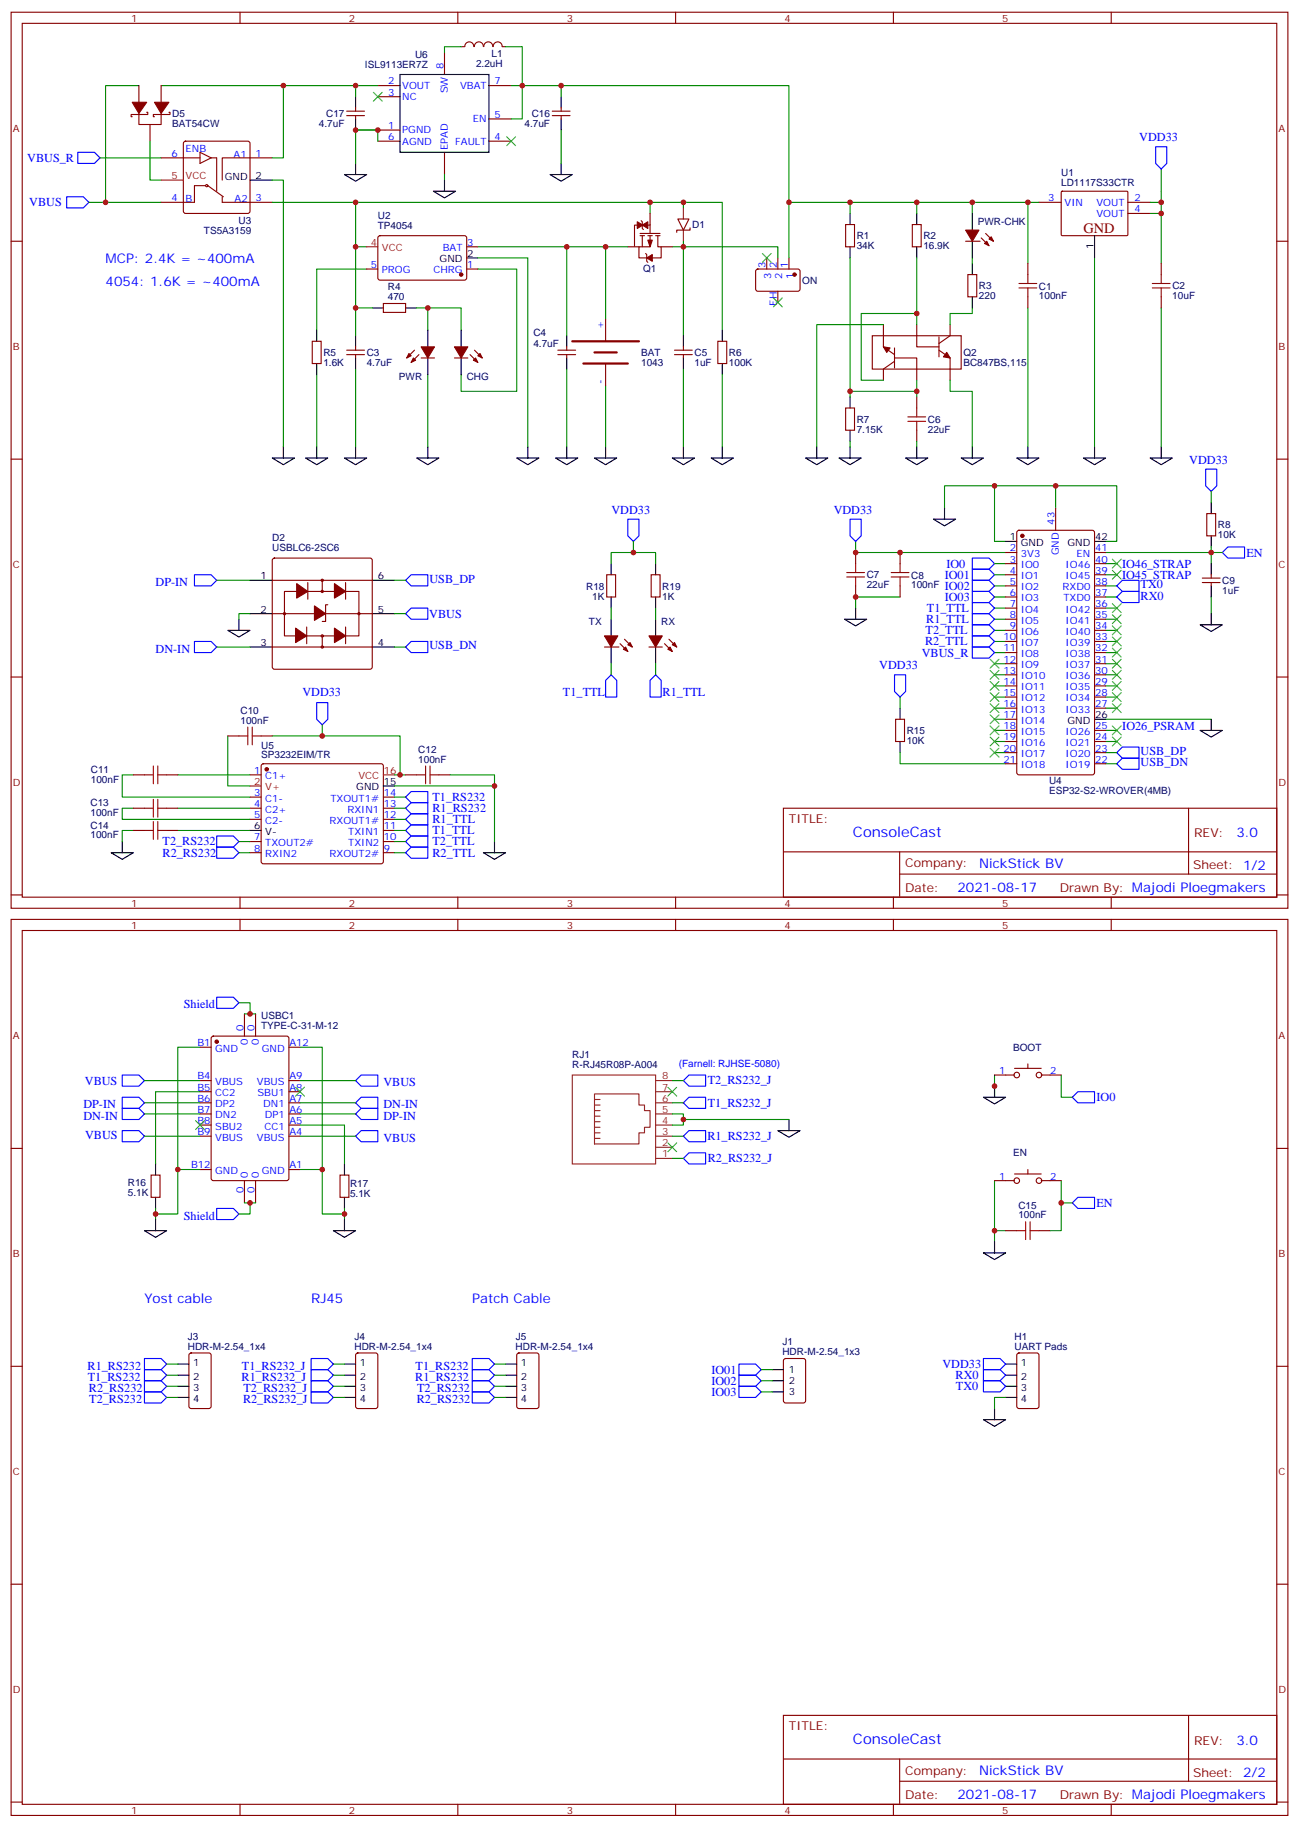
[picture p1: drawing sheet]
<svg xmlns="http://www.w3.org/2000/svg" width="412mm" height="580mm" viewBox="0 0 412 580" stroke-linecap="round" stroke-linejoin="round" font-family="sans-serif">
<g fill="none" stroke="#870000" stroke-width=".35">
<path d="M3.5 3.9h405.4v284.3h-405.4zM7.1 7.4h398.2v277.3h-398.2zM76.2 3.9v3.5M145.3 3.9v3.5M214.5 3.9v3.5M283.6 3.9v3.5M352.8 3.9v3.5M3.5 76.6h3.6M120.2 75l.4-.2h27.1l.5 .7-.1 13-.6 .4-27.1-.1-.5-.6v-12.7zM148.2 78.3h3.5M329.8 64.2h7.1M337 60.9l.3-.2h20.6l.2 .3-.1 13.6-.3 .2-20.6-.1-.2-.3z"/>
<path d="M358.1 64.2h7M358.1 67.7h7M405.3 76.6h3.6M116.4 85.4h3.5M121.7 96.3h7.1v2.8h-7.1zM148.2 85.4h3.5M368.7 83.6v3.5M368.7 94.2v3.5M99.1 108.3h2.9v7.1h-2.9zM110.1 112.5h5.6M110.1 111.1h5.6M112.9 110.1v1"/>
<path d="M112.9 112.5v1.1M177.1 112.5h5.6M177.1 111.1h5.6M179.9 110.1v1M179.9 112.5v1.1M214.1 112.5h5.7M214.1 111.1h5.7M217 110.1v1M217 112.5v1.1M227.9 108.3h2.8v7.1h-2.8zM3.5 145.7h3.6M405.3 145.7h3.6"/>
<path d="M271.6 175.3v3.6M383.1 163h2.8v7h-2.8zM271.6 185.9v3.5M3.5 214.8h3.6M405.3 214.8h3.6M248.7 256.5h156.6v28.2h-156.6zM377.3 256.5v20.9M248.7 270.3h156.5M285.6 277.4h119.6M285.6 270.3v14.1M3.5 284h3.6M76.2 284.7v3.5"/>
<path d="M145.3 284.7v3.5M214.5 284.7v3.5M283.6 284.7v3.5M352.8 284.7v3.5M405.3 284h3.6M63.5 332.3h3.5M67.3 329l.4-.2h23.3l.7 .4v44.7l-.4 .7h-23.6l-.6-.4-.1-44.7zM77.6 321.7v7.1M81.1 321.7v7.1M91.7 332.3h3.5M63.5 342.9h3.5M63.5 346.4h3.5"/>
<path d="M63.5 350h3.5M63.5 353.5h3.5M63.5 357h3.5M91.7 342.9h3.5M91.7 346.4h3.5M91.7 350h3.5M91.7 353.5h3.5M91.7 357h3.5M48 372.9h2.8v7h-2.8zM63.5 360.5h3.5M63.5 371.1h3.5M77.6 374.6v7.1"/>
<path d="M81.1 374.6v7.1M91.7 360.5h3.5M91.7 371.1h3.5M107.9 372.9h2.9v7h-2.9z"/>
</g>
<g fill="none" stroke="#00f" stroke-width=".35">
<path d="M366.9 46.6h3.5v5.3l-1.7 1.7-1.8-1.7zM21.2 62.4h5.3l1.7 1.8-1.7 1.8h-5.3zM382.8 148.9h3.5v5.3l-1.8 1.7-1.7-1.7zM269.9 164.7h3.5v5.3l-1.8 1.8-1.7-1.8zM68.8 316.4h5.3l1.7 1.8-1.7 1.8h-5.3zM38.8 348.2h5.3l1.8 1.8-1.8 1.7h-5.3zM38.8 351.7h5.3l1.8 1.8-1.8 1.7h-5.3zM38.8 341.1h5.3l1.8 1.8-1.8 1.8h-5.3zM112.9 350l1.8-1.8h5.2v3.5h-5.2zM114.7 351.7h5.2v3.5h-5.2l-1.8-1.7zM342.2 346.4h5.3v3.6h-5.3l-1.8-1.8zM112.9 360.5l1.8-1.7h5.2v3.5h-5.2z"/>
<path d="M68.8 383.5h5.3l1.7 1.7-1.7 1.8h-5.3zM340.4 381.7l1.8-1.8h5.3v3.6h-5.3z"/>
</g>
<g fill="none" stroke="#000" stroke-width=".35">
<path d="M347.5 74.8v7M118.2 97.7h3.5M128.8 97.7h3.5M148.2 81.8h3.5M100.5 104.8v3.5M100.5 115.4v3.5M112.9 106.5v3.6M112.9 113.6v3.5M179.9 106.5v3.6M179.9 113.6v3.5M217 106.5v3.6M217 113.6v3.5"/>
<path d="M229.3 104.8v3.5M229.3 115.4v3.5M384.5 159.5v3.5M384.5 170v3.6M49.4 369.4v3.5M49.4 379.9v3.6M109.4 369.4v3.5M109.4 379.9v3.6"/>
</g>
<g fill="none" stroke="#008700" stroke-width=".35">
<path d="M368.7 53.6v30M116.4 78.3h-3.5v28.2M151.7 78.3h40.6M179.9 78.3v28.2M199.3 78.3h-7v22.9M206.4 67.7v-3.5h-93.5v14.1M206.4 64.2h22.9v40.6M213.4 78.3h3.6v28.2M365.1 64.2h3.6M365.1 67.7h3.6M112.9 97.7h5.3M116.4 85.4h-15.9v19.4"/>
<path d="M132.3 97.7h14.1v7.1M151.7 85.4h12.3v38.8h-17.6v-5.3M151.7 81.8h15.9v60M326.3 97.7v44.1M347.5 81.8v60M368.7 97.7v44.1M100.5 118.9v22.9M112.9 117.1v24.7M135.8 118.9v22.9M179.9 117.1v24.7M217 117.1v24.7M229.3 118.9v22.9"/>
<path d="M192.3 122.4v19.4M315.7 154.2v17.6h3.6M335.1 154.2v7M384.5 155.9v3.6M271.6 171.8v3.5h47.7M299.9 161.2v-7h54.6v17.6h-3.5M351 175.3h33.5M384.5 173.6v5.3M285.8 189.4h-14.2v3.6M384.5 189.4v5.3M351 228.2h33.5M75.8 318.2h3.6v3.5"/>
<path d="M63.5 332.3h-7.1v38.8M77.6 321.7h3.5M95.2 332.3h7.1v38.8M45.9 342.9h17.6M45.9 350h17.6M45.9 353.5h17.6M63.5 346.4h-14.1v23M95.2 350h17.7M95.2 353.5h17.7M95.2 357h14.2v12.4M315.7 341.1v7.1M336.9 341.1v7.1h3.5"/>
<path d="M63.5 371.1h-7.1v14.1h-7M95.2 371.1h7.1v14.1h7.1M95.2 360.5h17.7M315.7 374.6v19.5M336.9 374.6v7.1h3.5M49.4 383.5v3.5M77.6 381.7h3.5M79.4 381.7v3.5h-3.6M109.4 383.5v3.5M315.7 390.5h3.6M336.9 381.7v8.8h-3.5"/>
</g>
<g fill="#870000" stroke="#870000" stroke-width=".35">
<circle cx="68.8" cy="330.6" r=".53"/>
<circle cx="146.4" cy="87.1" r=".53"/>
</g>
<path d="M116.4 78.3h3.5" fill="none" stroke="#f00" stroke-width=".35"/>
<path d="M365.8 91.4h5.7M365.8 90h5.7M368.7 87.1v2.9M368.7 91.4v2.8M271.6 178.9v2.8M268.8 183.1h5.7M268.8 181.7h5.7M271.6 183.1v2.8" fill="none" stroke="#a10000" stroke-width=".35"/>
<path d="M86.7 177.3l.4-.2h30.4l.5 .2 .2 .5v33.9l-.3 .5-.4 .2h-30.4l-.5-.3-.2-.4v-33.9z" fill="#fff" stroke="#870000" stroke-width=".35"/>
<g fill="none" stroke="#000" stroke-width=".35">
<path d="M112.9 30.7v3.5M112.9 37.7v3.6M127 23.6h28.2v24.7h-28.2zM178.2 30.7v3.5M178.2 37.7v3.6M79.4 57.1h7M109.4 55.4h7l-3.5 2.1zM112.9 51.9v3.5M141.1 57.1v3.6M174.6 55.4h7.1l-3.5 2.1zM178.2 51.9v3.5M137.6 60.7h7l-3.5 2.1z"/>
<path d="M269.9 67.7v3.6M269.9 78.3v3.5M291 67.7v3.6M291 78.3v3.5M308.7 67.7v5.3M308.7 76.6v5.2M308.7 83.6v3.5M308.7 94.2v3.5M135.8 104.8v5.3M135.8 113.6v5.3M146.4 104.8v5.3M146.4 113.6v5.3"/>
<path d="M269.9 125.9v3.6M269.9 136.5v3.6M86.4 145.3h7.1l-3.5 2.2zM90 141.8v3.5M97 145.3h7.1l-3.6 2.2zM100.5 141.8v3.5M109.4 145.3h7l-3.5 2.2zM112.9 141.8v3.5M132.3 145.3h7l-3.5 2.2zM135.8 141.8v3.5M164 145.3h7.1l-3.5 2.2zM167.6 141.8v3.5"/>
<path d="M176.4 145.3h7l-3.5 2.2zM179.9 141.8v3.5M188.7 145.3h7.1l-3.5 2.2zM192.3 141.8v3.5M213.4 145.3h7.1l-3.5 2.2zM217 141.8v3.5M225.8 145.3h7l-3.5 2.2zM229.3 141.8v3.5M255.8 145.3h7l-3.5 2.2zM259.3 141.8v3.5M266.3 145.3h7.1l-3.5 2.2zM269.9 141.8v3.5"/>
<path d="M287.5 145.3h7.1l-3.6 2.2zM291 141.8v3.5M305.2 145.3h7l-3.5 2.2zM308.7 141.8v3.5M322.8 145.3h7l-3.5 2.2zM326.3 141.8v3.5M344 145.3h7l-3.5 2.2zM347.5 141.8v3.5M365.1 145.3h7.1l-3.5 2.2zM368.7 141.8v3.5M194 178.9v3.5M208.1 178.9v3.5"/>
<path d="M296.3 164.7h7.1l-3.5 2.2zM299.9 161.2v3.5M319.3 171.8h3.5M347.5 171.8h3.5M384.5 178.9v3.5M75.8 196.5v3.5M79.4 184.1h7M79.4 194.7h7M118.2 184.1h7M118.2 194.7h7M194 189.4v3.6M194 196.5v5.3"/>
<path d="M208.1 189.4v3.6M208.1 196.5v5.3M268.1 196.5h7.1l-3.6 2.1zM271.6 193v3.5M381 198.3h7.1l-3.6 2.1zM384.5 185.9v3.5M384.5 194.7v3.6M72.3 200h7.1l-3.6 2.1zM79.4 205.3h7M118.2 205.3h7M194 205.3v5.3M208.1 205.3v5.3"/>
<path d="M285.8 224.7v3.5M285.8 235.3v3.5M347.5 228.2h3.5M381 231.8h7.1l-3.6 2.1zM384.5 228.2v3.6M121.7 249.4h3.5M35.3 270.6h7l-3.5 2.1zM38.8 267.1v3.5M79.4 263.5h3.5M153.5 270.6h7l-3.5 2.1zM157 267.1v3.5M246.9 358.8h7.1l-3.5 2.1z"/>
<path d="M250.5 355.2v3.6M312.2 348.2h7.1l-3.6 2.1zM315.7 344.7v3.5M45.9 390.5h7l-3.5 2.1zM49.4 387v3.5M105.8 390.5h7.1l-3.5 2.1zM109.4 387v3.5M312.2 397.6h7.1l-3.6 2.1zM315.7 394.1v3.5M56.4 432.9h3.6M56.4 436.4h3.6M56.4 439.9h3.6"/>
<path d="M109.4 432.9h3.5M109.4 436.4h3.5M109.4 439.9h3.5M160.5 432.9h3.5M160.5 436.4h3.5M160.5 439.9h3.5M245.2 434.6h3.5M245.2 438.2h3.5M319.3 432.9h3.5M319.3 436.4h3.5M319.3 439.9h3.5M56.4 443.4h3.6"/>
<path d="M109.4 443.4h3.5M160.5 443.4h3.5M245.2 441.7h3.5M312.2 450.5h7.1l-3.6 2.1zM315.7 447v3.5M319.3 443.4h3.5"/>
</g>
<g fill="none" stroke="#870000" stroke-width=".35">
<path d="M141.1 16.6v7M146.4 14.8h1.1M150.4 14.8a1.41 1.41 0 0 0-1.4-1.5 1.41 1.41 0 0 0-1.4 1.5M153.4 14.8a1.41 1.41 0 0 0-1.4-1.5 1.41 1.41 0 0 0-1.4 1.5M156.4 14.8a1.41 1.41 0 0 0-1.4-1.5 1.41 1.41 0 0 0-1.4 1.5M159.4 14.8a1.41 1.41 0 0 0-1.4-1.5 1.41 1.41 0 0 0-1.4 1.5M159.5 14.8h1M44.1 36v3.5h7.1v-3.5M44.1 27.2v5.3M46.6 35.6h.3v.7h-5.3v.7h.4M47.6 39.5v5.3M51.2 27.2v5.3"/>
<path d="M53.6 35.6h.4v.7h-5.3v.7h.3M110.1 36.7h5.6M110.1 35.3h5.6M112.9 34.2v1.1M112.9 36.7v1M119.9 27.2h7.1M119.9 30.7h7.1M155.2 27.2h7.1M155.2 37.7h7.1M175.3 36.7h5.7M175.3 35.3h5.7M178.2 34.2v1.1"/>
<path d="M178.2 36.7v1M51.2 50.1h12.3M58.4 45l.5-.2h19.8l.5 .2 .2 .5v21.5l-.3 .5-.4 .2h-19.8l-.5-.2-.2-.5v-21.5zM63.5 48.3l3.5 1.8-3.5 1.8zM65.3 58.9h-3.6v5.3h-10.5M66 58.9l4.9 3.5M67 50.1h1.8v10.6M86.4 50.1h-15.8v7M119.9 41.3h7.1M119.9 44.8h7.1M141.1 48.3v7.1M155.2 44.8h7.1"/>
<path d="M70.6 62.4v1.8h15.8M199.3 78.3h3.5M203.2 74.1h6.3M203.2 74.8h1.4M203.6 70l.3 .4v2.1l.4 .3M203.9 74.8v3.5M205.7 74.8h1.4M206.4 74.8v3.5h-3.6v3.5h2.5M206.4 71.4h-5v6.7M206.4 67.7v6.4M208.1 74.8h1.4M208.8 74.8v3.5h1.1v3.5h-2.8"/>
<path d="M209.9 78.3h3.5M215.2 69.5h3.5l-1.7 3.5zM219.1 72.3v.7h-4.3v.7M268.5 71.3h2.8v7h-2.8zM289.6 71.3h2.9v7h-2.9zM306.6 76.6h4.5M311.5 75.5l2.5 2.5M312.9 74.1l2.5 2.5M205 80.4l.3 .4v2.1l.4 .4M240.1 85.6l.5-.2h13l.4 .7-.1 5.9-.6 .4h-13l-.4-.7v-5.6zM243.4 81.8v3.6M246.9 81.8v3.6"/>
<path d="M246.9 92.4v3.6M250.5 81.8v3.6M307.3 87.1h2.8v7.1h-2.8zM326.3 83.6v3.5M326.3 94.2v3.5M131.6 111.1l-2.5 2.5M133 112.5l-2.5 2.5M133.7 113.6h4.2M144.3 113.6h4.2M149.2 112.5l2.5 2.5M150.6 111.1l2.5 2.5M192.3 101.2v7.1"/>
<path d="M192.3 115.4v7M276.9 106.5h28.3v10.6h-28.3zM280.5 103v7.1l3.5 2.4M284 113.6h7v7M284 114.7l-3.5 2.4v3.5M284 110.4v6.4M291 103v7.1h7.1M298.1 111.1l3.5 2.5v7M298.1 106.9v6.3M301.6 103v3.5l-3.5 2.5M268.5 129.5h2.8v7h-2.8zM291 125.9v3.6"/>
<path d="M291 136.5v3.6M285.8 175.3v3.6M319.3 175.3h3.5M319.3 178.9h3.5M323 168.5l.5-.2h23.3l.6 .4 .1 76.5-.5 .6-23.5 .1-.7-.5v-76.4zM335.1 161.2v7.1M347.5 175.3h3.5M347.5 178.9h3.5M86.4 184.1h31.8M86.4 194.7h31.8M90.3 187.7h23.6v14.1h-23.6zM97.4 199v5.3"/>
<path d="M97.7 184.9v5.2M102.3 184.1v3.6M104.1 191.9h-.7v5.3h-1.1M109.7 184.9v5.2M109.7 199v5.3M192.6 182.4h2.8v7h-2.8zM206.7 182.4h2.8v7h-2.8zM285.8 185.9v3.5M319.3 182.4h3.5M319.3 185.9h3.5M319.3 189.4h3.5M319.3 193h3.5"/>
<path d="M319.3 196.5h3.5M347.5 182.4h3.5M347.5 185.9h3.5M347.5 189.4h3.5M347.5 193h3.5M347.5 196.5h3.5M381.7 184.9h5.6M381.7 183.4h5.6M384.5 182.4v1M384.5 184.9v1M86.4 205.3h31.8M102.3 201.8v3.5"/>
<path d="M191.9 205.3h4.6M196.8 204.3l2.5 2.4M198.3 202.8l2.4 2.5M206 205.3h4.3M211 204.3l2.4 2.4M212.4 202.8l2.4 2.5M319.3 200h3.5M319.3 203.6h3.5M319.3 207.1h3.5M319.3 210.6h3.5M319.3 214.1h3.5M319.3 217.7h3.5"/>
<path d="M347.5 200h3.5M347.5 203.6h3.5M347.5 207.1h3.5M347.5 210.6h3.5M347.5 214.1h3.5M347.5 217.7h3.5M72.3 233.5h3.5M82.9 233.5h3.5M284.3 228.2h2.9v7.1h-2.9zM319.3 221.2h3.5M319.3 224.7h3.5M319.3 231.8h3.5"/>
<path d="M319.3 235.3h3.5M319.3 238.8h3.5M319.3 228.2h3.5M347.5 221.2h3.5M347.5 224.7h3.5M347.5 231.8h3.5M347.5 235.3h3.5M347.5 238.8h3.5M42.3 245.9h3.6M42.3 256.5h3.6M52.9 245.9h3.5M52.9 256.5h3.5"/>
<path d="M79.4 245.9h3.5M79.4 252.9h3.5M79.4 256.5h3.5M79.4 260h3.5M83.1 242.6l.5-.2h37.4l.5 .2 .2 .5v30.3l-.2 .5-.5 .2h-37.4l-.5-.2-.2-.5v-30.3zM121.7 252.9h3.5M121.7 256.5h3.5M121.7 260h3.5M128.8 245.9h3.5M139.3 245.9h3.6M319.3 242.4h3.5M347.5 242.4h3.5"/>
<path d="M42.3 263.5h3.6M52.9 263.5h3.5M79.4 267.1h3.5M79.4 270.6h3.5M121.7 267.1h3.5M121.7 270.6h3.5M121.7 263.5h3.5M3.5 291.7h405.4v284.4h-405.4zM7.1 295.3h398.2v277.3h-398.2zM76.2 291.7v3.6M145.3 291.7v3.6M214.5 291.7v3.6"/>
<path d="M283.6 291.7v3.6M352.8 291.7v3.6M322.1 339h8.5M326.3 337.6v1.4M315.7 341.1h6.4M330.6 341.1h6.3M3.5 364.4h3.6M315.7 374.6h6.4M322.1 372.5h8.5M326.3 371.1v1.4M330.6 374.6h6.3M405.3 364.4h3.6"/>
<path d="M319.3 390.5h3.5M329.8 390.5h3.6M3.5 433.6h3.6M60.2 429.5l.5-.2h5.6l.7 .5v16.5l-.4 .6-5.9 .1-.7-.5v-16.5zM113.1 429.5l.5-.2h5.6l.7 .5v16.5l-.4 .6-5.9 .1-.7-.5v-16.5zM164.3 429.5l.4-.2h5.7l.6 .5 .1 16.5-.5 .6-5.9 .1-.6-.5-.1-16.5zM248.9 431.3l.5-.2h5.7l.6 .4 .1 13-.5 .7h-5.9l-.6-.5-.1-12.9zM323 429.5l.5-.2h5.6l.7 .5v16.5l-.4 .6-5.9 .1-.7-.5v-16.5zM405.3 433.6h3.6M3.5 502.7h3.6M405.3 502.7h3.6M248.7 544.3h156.6v28.3h-156.6z"/>
<path d="M248.7 558.2h156.5M285.6 558.2v14.1M377.3 544.4v20.8M3.5 571.9h3.6M76.2 572.6v3.5M145.3 572.6v3.5M214.5 572.6v3.5M283.6 572.6v3.5M285.6 565.2h119.6M352.8 572.6v3.5M405.3 571.9h3.6"/>
<circle cx="65.6" cy="58.9" r=".35"/>
<circle cx="90.3" cy="194.7" r=".35"/>
<circle cx="102.3" cy="187.7" r=".35"/>
<circle cx="102.3" cy="184.2" r=".35"/>
<circle cx="113.9" cy="194.7" r=".35"/>
<circle cx="102.3" cy="201.8" r=".35"/>
<circle cx="102.3" cy="205.3" r=".35"/>
<circle cx="322.8" cy="341.1" r=".88"/>
<circle cx="329.8" cy="341.1" r=".88"/>
<circle cx="322.8" cy="374.6" r=".88"/>
<circle cx="329.8" cy="374.6" r=".88"/>
</g>
<g fill="#870000" stroke="#870000" stroke-width=".35">
<path d="M99.8 192.3l3.6 2.4-3.6 2.1z"/>
<path d="M94.2 185.2l3.5 2.5-3.5 2.1z"/>
<path d="M106.2 185.2l3.5 2.5-3.5 2.1z"/>
<path d="M93.8 199.3l3.6 2.5-3.6 2.1z"/>
<path d="M106.2 199.3l3.5 2.5-3.5 2.1z"/>
<path d="M280.5 110.1l2.1 .3-1.1 1.4z"/>
<path d="M300.6 111.8l1 1.8-2.1-.4z"/>
<path d="M133.7 110.1h4.2l-2.1 3.5z"/>
<path d="M131.2 113.6l.7 .7-1.4 .7z"/>
<path d="M129.8 112.2l.7 .7-1.4 .7z"/>
<path d="M144.3 110.1h4.2l-2.1 3.5z"/>
<path d="M150.3 114.3l.7-.7 .7 1.4z"/>
<path d="M151.7 112.9l.7-.7 .7 1.4z"/>
<path d="M205.3 81.8l1.8-1v2.1z"/>
<path d="M205.7 76.2h1.4l-.7 2.1z"/>
<path d="M203.9 71.4l1.8-1v2.1z"/>
<path d="M202.3 70.4l1.8 1-1.8 1.1z"/>
<path d="M306.6 73h4.2l-2.1 3.6z"/>
<path d="M312.6 77.3l.7-.7 .7 1.4z"/>
<path d="M314 75.8l.7-.7 .7 1.5z"/>
<path d="M191.9 201.8h4.2l-2.1 3.5z"/>
<path d="M197.9 206l.7-.7 .7 1.4z"/>
<path d="M199.3 204.6l.7-.7 .7 1.4z"/>
<path d="M206 201.8h4.3l-2.2 3.5z"/>
<path d="M212 206l.7-.7 .7 1.4z"/>
<path d="M213.4 204.6l.7-.7 .7 1.4z"/>
<path d="M42 32.5h4.6l-2.5 3.5z"/>
<path d="M49 32.5h4.6l-2.4 3.5z"/>
<circle cx="84.7" cy="244.1" r=".53"/>
<circle cx="324.6" cy="170" r=".53"/>
<circle cx="252.2" cy="87.1" r=".53"/>
</g>
<g fill="none" stroke="#008700" stroke-width=".35">
<path d="M146.4 14.8h-5.3v1.8M160.5 14.8h5.3v22.9h-3.5M44.1 27.2h-10.6v37M51.2 27.2h68.7M90 27.2v22.9h-3.6M112.9 27.2v3.5M162.3 27.2h88.2v37M178.2 27.2v3.5M31.7 50.1h19.5M47.6 44.8v12.3h3.6M86.4 57.1h3.6v84.7M112.9 41.3h7v3.5"/>
<path d="M119.9 41.3h-7v10.6M141.1 55.4v1.7M178.2 41.3v10.6M28.2 64.2h23M86.4 64.2h26.5M217 76.6v1.7h29.9v3.5M217 64.2v1.8M269.9 64.2v3.5M291 64.2v3.5M308.7 64.2v3.5M326.3 64.2v19.4M329.8 64.2h-79.3v17.6"/>
<path d="M135.8 97.7v7.1M269.9 81.8v42.4h21.1v-3.6M291 99.5h-17.6v21.1h7.1M291 81.8v21.2M308.7 97.7v1.8h-7.1v3.5M308.7 81.8v1.8M280.5 103h-21.2v38.8M269.9 124.2v1.7M291 124.2v1.7M301.6 120.6v3.6h7.1v17.6M269.9 140.1v1.7M291 140.1v1.7"/>
<path d="M201.1 171.8v3.5h7v3.6M201.1 175.3h-7.1v3.6M315.7 178.9h3.6M351 178.9h3.5M384.5 175.3h3.6M68.8 184.1h10.6M79.4 194.7h-3.6v1.8M125.2 194.7h3.6M125.2 184.1h3.6M194 193v3.5M208.1 193v3.5M315.7 196.5h3.6"/>
<path d="M315.7 193h3.6M315.7 185.9h3.6M315.7 189.4h3.6M315.7 182.4h3.6M351 196.5h3.5M351 193h3.5M351 185.9h3.5M351 189.4h3.5M351 182.4h3.5M68.8 205.3h10.6M125.2 205.3h3.6M194 210.6v3.5"/>
<path d="M208.1 210.6v3.5M315.7 203.6h3.6M315.7 200h3.6M315.7 207.1h3.6M315.7 210.6h3.6M315.7 214.1h3.6M315.7 217.7h3.6M351 203.6h3.5M351 200h3.5M351 207.1h3.5M351 210.6h3.5M351 214.1h3.5"/>
<path d="M351 217.7h3.5M72.3 233.5v15.9h7.1M86.4 233.5h40.6v12.4M102.3 230v3.5M285.8 238.8v3.6h33.5M285.8 221.2v3.5M315.7 238.8h3.6M315.7 231.8h3.6M315.7 221.2h3.6M315.7 224.7h3.6M315.7 235.3h3.6M315.7 228.2h3.6"/>
<path d="M351 238.8h3.5M351 231.8h3.5M351 221.2h3.5M351 224.7h3.5M351 235.3h3.5M42.3 245.9h-3.5v7h40.6M42.3 256.5h-3.5v3.5h40.6M56.4 245.9h23M56.4 256.5h23M125.2 249.4h31.8M125.2 245.9h3.6M125.2 256.5h3.6"/>
<path d="M125.2 252.9h3.6M125.2 260h3.6M142.9 245.9h14.1v21.2M351 242.4h3.5M42.3 263.5h-3.5v3.6M56.4 263.5h23M75.8 267.1h3.6M75.8 270.6h3.6M125.2 263.5h3.6M125.2 267.1h3.6M125.2 270.6h3.6M95.2 342.9h17.7"/>
<path d="M213.4 353.5h3.6v3.5h-3.6M213.4 350h3.6M213.4 342.9h3.6M217 355.2h33.5M45.9 360.5h17.6M213.4 360.5h3.6M213.4 367.6h3.6M52.9 432.9h3.5M52.9 436.4h3.5M52.9 439.9h3.5M105.8 432.9h3.6M105.8 436.4h3.6"/>
<path d="M105.8 439.9h3.6M157 432.9h3.5M157 436.4h3.5M157 439.9h3.5M241.7 434.6h3.5M241.7 438.2h3.5M52.9 443.4h3.5M105.8 443.4h3.6M157 443.4h3.5M241.7 441.7h3.5M319.3 443.4h-3.6v3.6"/>
</g>
<g fill="none" stroke="#00f" stroke-width=".35">
<path d="M24.7 48.3h5.3l1.7 1.8-1.7 1.8h-5.3zM199.3 164.7h3.5v5.3l-1.7 1.8-1.8-1.8zM308.7 177.1h5.3l1.7 1.8-1.7 1.7h-5.3zM388.1 175.3l1.7-1.7h5.3v3.5h-5.3zM61.7 182.4h5.3l1.8 1.7-1.8 1.8h-5.3zM128.8 194.7l1.7-1.7h5.3v3.5h-5.3zM128.8 184.1l1.7-1.7h5.3v3.5h-5.3zM308.7 180.6h5.3l1.7 1.8-1.7 1.7h-5.3zM308.7 184.1h5.3l1.7 1.8-1.7 1.8h-5.3zM308.7 187.7h5.3l1.7 1.7-1.7 1.8h-5.3zM308.7 194.7h5.3l1.7 1.8-1.7 1.8h-5.3zM308.7 191.2h5.3l1.7 1.8-1.7 1.7h-5.3z"/>
<path d="M308.7 198.3h5.3l1.7 1.7-1.7 1.8h-5.3zM354.5 185.9l1.8-1.8h5.3v3.6h-5.3zM354.5 189.4l1.8-1.7h5.3v3.5h-5.3zM61.7 203.6h5.3l1.8 1.7-1.8 1.8h-5.3zM130.5 203.6h5.3v3.5h-5.3l-1.7-1.8zM192.3 215.9l1.7-1.8 1.8 1.8v5.3h-3.5zM206.4 215.9l1.7-1.8 1.8 1.8v5.3h-3.5zM284 214.1h3.5v5.3l-1.7 1.8-1.8-1.8zM308.7 201.8h5.3l1.7 1.8-1.7 1.7h-5.3zM308.7 205.3h5.3l1.7 1.8-1.7 1.7h-5.3zM100.5 223h3.6v5.2l-1.8 1.8-1.8-1.8zM354.5 238.8l1.8-1.7h5.3v3.5h-5.3z"/>
<path d="M128.8 256.5l1.7-1.8h5.3v3.5h-5.3zM130.5 251.2h5.3v3.5h-5.3l-1.7-1.8zM130.5 258.2h5.3v3.6h-5.3l-1.7-1.8zM354.5 242.4l1.8-1.8h5.3v3.5h-5.3zM68.8 265.3h5.3l1.7 1.8-1.7 1.7h-5.3zM68.8 268.8h5.3l1.7 1.8-1.7 1.7h-5.3zM128.8 263.5l1.7-1.7h5.3v3.5h-5.3zM128.8 267.1l1.7-1.8h5.3v3.5h-5.3zM128.8 270.6l1.7-1.8h5.3v3.5h-5.3zM38.8 358.8h5.3l1.8 1.7-1.8 1.8h-5.3zM112.9 342.9l1.8-1.8h5.2v3.6h-5.2zM217 350l1.7-1.8h5.3v3.5h-5.3z"/>
<path d="M217 342.9l1.7-1.8h5.3v3.6h-5.3zM217 360.5l1.7-1.7h5.3v3.5h-5.3zM217 367.6l1.7-1.8h5.3v3.6h-5.3zM45.9 431.1h5.3l1.7 1.8-1.7 1.7h-5.3zM45.9 438.2h5.3l1.7 1.7-1.7 1.8h-5.3zM45.9 434.6h5.3l1.7 1.8-1.7 1.8h-5.3zM98.8 431.1h5.3l1.7 1.8-1.7 1.7h-5.3zM98.8 434.6h5.3l1.7 1.8-1.7 1.8h-5.3zM98.8 438.2h5.3l1.7 1.7-1.7 1.8h-5.3zM149.9 431.1h5.3l1.8 1.8-1.8 1.7h-5.3zM149.9 434.6h5.3l1.8 1.8-1.8 1.8h-5.3zM149.9 438.2h5.3l1.8 1.7-1.8 1.8h-5.3z"/>
<path d="M234.6 432.9h5.3l1.8 1.7-1.8 1.8h-5.3zM234.6 436.4h5.3l1.8 1.8-1.8 1.7h-5.3zM234.6 439.9h5.3l1.8 1.8-1.8 1.7h-5.3zM312.2 438.2h5.3l1.8 1.7-1.8 1.8h-5.3zM312.2 434.6h5.3l1.8 1.8-1.8 1.8h-5.3zM312.2 431.1h5.3l1.8 1.8-1.8 1.7h-5.3zM45.9 441.7h5.3l1.7 1.7-1.7 1.8h-5.3zM98.8 441.7h5.3l1.7 1.7-1.7 1.8h-5.3zM149.9 441.7h5.3l1.8 1.7-1.8 1.8h-5.3z"/>
</g>
<g fill="none" stroke="#a10000" stroke-width=".35">
<path d="M323.5 91.4h5.6M323.5 90h5.6M326.3 87.1v2.9M326.3 91.4v2.8M288.2 133.7h5.7M288.2 132.3h5.7M291 129.5v2.8M291 133.7v2.8M285.8 178.9v2.8M282.9 183.1h5.7M282.9 181.7h5.7M285.8 183.1v2.8"/>
<path d="M75.8 233.5h2.9M78.7 230.7v5.7M80.1 230.7v5.7M80.1 233.5h2.8M45.9 245.9h2.8M45.9 256.5h2.8M48.7 243.1v5.6M48.7 253.6v5.7M50.1 243.1v5.6M50.1 253.6v5.7M50.1 245.9h2.8M50.1 256.5h2.8"/>
<path d="M132.3 245.9h2.8M135.1 243.1v5.6M136.5 245.9h2.8M136.5 243.1v5.6M45.9 263.5h2.8M48.7 260.7v5.6M50.1 260.7v5.6M50.1 263.5h2.8M322.8 390.5h2.8M325.6 387.7v5.6M327 387.7v5.6M327 390.5h2.8"/>
</g>
<path d="M51.2 57.1h7M79.4 249.4h3.5M121.7 245.9h3.5" fill="none" stroke="#f00" stroke-width=".35"/>
<g fill="none" stroke="#8c2424" stroke-width=".35">
<path d="M217 66v3.5M217 73v3.6M181.7 341.1h26.4v28.3h-26.4zM188.7 359.5h1.8M188.7 357.7h1.8M188.7 356h1.8M188.7 354.2h1.8M188.7 352.4h1.8M188.7 350.7h1.8M188.7 348.9h1.8M188.7 347.1h14.1v3.6h1.8v1.7h1.8v5.3h-1.8v1.8h-1.8v3.5h-14.1zM208.1 357h5.3"/>
<path d="M208.1 353.5h5.3M208.1 350h5.3M208.1 346.4h5.3M208.1 342.9h5.3M188.7 361.2h1.8M208.1 367.6h5.3M208.1 364.1h5.3M208.1 360.5h5.3"/>
</g>
<g fill="none" stroke="#3c3" stroke-width=".35">
<path d="M118.5 29.3l2.9 2.8M121.4 29.3l-2.9 2.8M160.9 43.4l2.8 2.8M163.7 43.4l-2.8 2.8M242 80.4l2.8 2.9M244.8 80.4l-2.8 2.9M245.5 94.5l2.9 2.9M248.4 94.5l-2.9 2.9M353.1 177.4l2.9 2.9M356 177.4l-2.9 2.9M353.1 181l2.9 2.8M353.1 191.6l2.9 2.8"/>
<path d="M353.1 195.1l2.9 2.8M353.1 198.6l2.9 2.8M356 181l-2.9 2.8M356 191.6l-2.9 2.8M356 198.6l-2.9 2.8M356 195.1l-2.9 2.8M314.3 209.2l2.8 2.8M314.3 212.7l2.8 2.8M314.3 216.3l2.8 2.8M314.3 219.8l2.8 2.8M317.1 216.3l-2.8 2.8M317.1 219.8l-2.8 2.8"/>
<path d="M317.1 209.2l-2.8 2.8M317.1 212.7l-2.8 2.8M353.1 202.1l2.9 2.9M353.1 205.7l2.9 2.8M353.1 209.2l2.9 2.8M353.1 212.7l2.9 2.8M353.1 216.3l2.9 2.8M353.1 219.8l2.9 2.8M356 202.1l-2.9 2.9M356 205.7l-2.9 2.8M356 209.2l-2.9 2.8M356 212.7l-2.9 2.8"/>
<path d="M356 216.3l-2.9 2.8M356 219.8l-2.9 2.8M314.3 223.3l2.8 2.8M314.3 226.8l2.8 2.9M314.3 230.4l2.8 2.8M314.3 233.9l2.8 2.8M314.3 237.4l2.8 2.8M317.1 223.3l-2.8 2.8M317.1 226.8l-2.8 2.9M317.1 230.4l-2.8 2.8M317.1 233.9l-2.8 2.8M317.1 237.4l-2.8 2.8"/>
<path d="M353.1 230.4l2.9 2.8M353.1 223.3l2.9 2.8M353.1 233.9l2.9 2.8M356 230.4l-2.9 2.8M356 223.3l-2.9 2.8M356 233.9l-2.9 2.8M62.1 355.6l2.8 2.8M64.9 355.6l-2.8 2.8M93.8 345l2.9 2.8M96.7 345l-2.9 2.8M212 345l2.8 2.8M214.8 345l-2.8 2.8"/>
<path d="M212 362.7l2.8 2.8M214.8 362.7l-2.8 2.8"/>
</g>
<path d="M181.7 108.3h21.1M185.2 115.4h14.1M188.7 111.8h7.1" fill="none" stroke="#870000" stroke-width=".71"/>
<g fill="#c00">
<circle cx="112.9" cy="97.7" r=".88"/>
<circle cx="217" cy="78.3" r=".88"/>
<circle cx="49.4" cy="385.2" r=".88"/>
<circle cx="109.4" cy="385.2" r=".88"/>
<circle cx="102.3" cy="371.1" r=".88"/>
<circle cx="56.4" cy="371.1" r=".88"/>
<circle cx="79.4" cy="321.7" r=".88"/>
<circle cx="79.4" cy="381.7" r=".88"/>
<circle cx="368.7" cy="64.2" r=".88"/>
<circle cx="368.7" cy="67.7" r=".88"/>
<circle cx="315.7" cy="154.2" r=".88"/>
<circle cx="335.1" cy="154.2" r=".88"/>
<circle cx="179.9" cy="78.3" r=".88"/>
<circle cx="336.9" cy="381.7" r=".88"/>
<circle cx="192.3" cy="78.3" r=".88"/>
<circle cx="206.4" cy="64.2" r=".88"/>
<circle cx="291" cy="99.5" r=".88"/>
<circle cx="269.9" cy="124.2" r=".88"/>
<circle cx="291" cy="124.2" r=".88"/>
<circle cx="326.3" cy="64.2" r=".88"/>
<circle cx="269.9" cy="64.2" r=".88"/>
<circle cx="291" cy="64.2" r=".88"/>
<circle cx="308.7" cy="64.2" r=".88"/>
<circle cx="135.8" cy="97.7" r=".88"/>
<circle cx="127" cy="245.9" r=".88"/>
<circle cx="157" cy="249.4" r=".88"/>
<circle cx="217" cy="355.2" r=".88"/>
<circle cx="271.6" cy="175.3" r=".88"/>
<circle cx="271.6" cy="189.4" r=".88"/>
<circle cx="315.7" cy="344.7" r=".88"/>
<circle cx="315.7" cy="390.5" r=".88"/>
<circle cx="384.5" cy="175.3" r=".88"/>
<circle cx="102.3" cy="233.5" r=".88"/>
<circle cx="217" cy="64.2" r=".88"/>
<circle cx="285.8" cy="175.3" r=".88"/>
<circle cx="201.1" cy="175.3" r=".88"/>
<circle cx="112.9" cy="78.3" r=".88"/>
<circle cx="112.9" cy="64.2" r=".88"/>
<circle cx="112.9" cy="41.3" r=".88"/>
<circle cx="250.5" cy="64.2" r=".88"/>
<circle cx="90" cy="27.2" r=".88"/>
<circle cx="119.9" cy="41.3" r=".88"/>
<circle cx="112.9" cy="27.2" r=".88"/>
<circle cx="178.2" cy="27.2" r=".88"/>
<circle cx="33.5" cy="64.2" r=".88"/>
<circle cx="165.8" cy="27.2" r=".88"/>
</g>
<text font-size="4.6" fill="#800" x="344" y="74.1">GND</text>
<g font-size="4.6" fill="#00f">
<text x="270.8" y="265.5">ConsoleCast</text>
<text x="270.8" y="553.4">ConsoleCast</text>
</g>
<g font-size="4.2" fill="#00f">
<text x="33.5" y="83.6">MCP: 2.4K = ~400mA</text>
<text x="33.5" y="90.7">4054: 1.6K = ~400mA</text>
<text x="392.5" y="265.7">3.0</text>
<text x="310.9" y="275.3">NickStick BV</text>
<text x="304" y="283.1">2021-08-17</text>
<text x="45.9" y="413.5">Yost cable</text>
<text x="98.8" y="413.5">RJ45</text>
<text x="149.9" y="413.5">Patch Cable</text>
<text x="392.5" y="553.6">3.0</text>
<text x="310.9" y="563.2">NickStick BV</text>
<text x="304" y="571">2021-08-17</text>
</g>
<g font-size="3.9" fill="#00f">
<text x="361.7" y="44.8">VDD33</text>
<text x="8.6" y="51.4">VBUS_R</text>
<text x="9.3" y="65.5">VBUS</text>
<text x="377.6" y="147.1">VDD33</text>
<text x="194.1" y="163">VDD33</text>
<text x="264.7" y="163">VDD33</text>
<text x="395.7" y="176.6">EN</text>
<text x="49.4" y="185.9">DP-IN</text>
<text x="136.3" y="184.8">USB_DP</text>
<text x="299.9" y="183.7">IO01</text>
<text x="300.5" y="180.1">IO0</text>
<text x="356.2" y="180.1">IO46_STRAP</text>
<text x="356.2" y="183.6">IO45_STRAP</text>
<text x="299.9" y="187.2">IO02</text>
<text x="299.9" y="190.7">IO03</text>
<text x="362.1" y="186.7">TX0</text>
<text x="362.1" y="190.2">RX0</text>
<text x="136.3" y="196">VBUS</text>
<text x="294" y="197.8">R1_TTL</text>
<text x="294.3" y="194.2">T1_TTL</text>
<text x="293.9" y="201.3">T2_TTL</text>
<text x="49.4" y="207.1">DN-IN</text>
<text x="136.3" y="206">USB_DN</text>
<text x="292.6" y="208.3">VBUS_R</text>
<text x="293.7" y="204.8">R2_TTL</text>
<text x="279.1" y="212.4">VDD33</text>
<text x="96" y="220.7">VDD33</text>
<text x="178.7" y="220.7">T1_TTL</text>
<text x="210.4" y="220.7">R1_TTL</text>
<text x="356.3" y="231.8">IO26_PSRAM</text>
<text x="362.1" y="239.5">USB_DP</text>
<text x="362.1" y="243.1">USB_DN</text>
<text x="137.3" y="254.2">T1_RS232</text>
<text x="137.3" y="257.7">R1_RS232</text>
<text x="137.3" y="261.2">R1_TTL</text>
<text x="51.6" y="268.3">T2_RS232</text>
<text x="137.3" y="264.8">T1_TTL</text>
<text x="137.3" y="268.3">T2_TTL</text>
<text x="51.6" y="271.8">R2_RS232</text>
<text x="137.3" y="271.8">R2_TTL</text>
<text x="58.4" y="320">Shield</text>
<text x="26.9" y="344.2">VBUS</text>
<text x="121.7" y="344.7">VBUS</text>
<text x="224.7" y="344.1">T2_RS232_J</text>
<text x="26.5" y="351.7">DP-IN</text>
<text x="121.7" y="351.7">DN-IN</text>
<text x="224.7" y="351.2">T1_RS232_J</text>
<text x="348.1" y="349.5">IO0</text>
<text x="26.5" y="355.2">DN-IN</text>
<text x="121.7" y="355.2">DP-IN</text>
<text x="27" y="361.3">VBUS</text>
<text x="121.7" y="362.3">VBUS</text>
<text x="224.6" y="361.8">R1_RS232_J</text>
<text x="224.7" y="368.8">R2_RS232_J</text>
<text x="348.1" y="383">EN</text>
<text x="58.4" y="387">Shield</text>
<text x="27.8" y="434.6">R1_RS232</text>
<text x="76.8" y="434.6">T1_RS232_J</text>
<text x="131.9" y="434.6">T1_RS232</text>
<text x="225.8" y="435.9">IO01</text>
<text x="299.2" y="434.1">VDD33</text>
<text x="303.4" y="437.7">RX0</text>
<text x="27.9" y="438.2">T1_RS232</text>
<text x="28.2" y="441.7">R2_RS232</text>
<text x="76.7" y="438.2">R1_RS232_J</text>
<text x="77.3" y="441.7">T2_RS232_J</text>
<text x="131.9" y="438.2">R1_RS232</text>
<text x="132.4" y="441.7">T2_RS232</text>
<text x="225.8" y="439.5">IO02</text>
<text x="225.8" y="443">IO03</text>
<text x="303.5" y="441.2">TX0</text>
<text x="28.3" y="445.2">T2_RS232</text>
<text x="77.2" y="445.2">R2_RS232_J</text>
<text x="132.3" y="445.2">R2_RS232</text>
</g>
<g font-size="3.9" fill="#800">
<text x="250.5" y="261.1">TITLE:</text>
<text x="379.1" y="265.7">REV:</text>
<text x="287.4" y="275.3">Company:</text>
<text x="378.7" y="275.9">Sheet: 1/2</text>
<text x="287.4" y="282.9">Date:</text>
<text x="336.4" y="283">Drawn By: Majodi Ploegmakers</text>
<text x="250.5" y="548.9">TITLE:</text>
<text x="379.1" y="553.6">REV:</text>
<text x="287.4" y="563.1">Company:</text>
<text x="378.7" y="563.7">Sheet: 2/2</text>
<text x="287.4" y="570.8">Date:</text>
<text x="336.4" y="570.9">Drawn By: Majodi Ploegmakers</text>
</g>
<g font-size="3.2" fill="#800">
<text x="41.6" y="6.9">1</text>
<text x="110.8" y="6.9">2</text>
<text x="179.9" y="6.9">3</text>
<text x="249.1" y="6.9">4</text>
<text x="318.2" y="6.9">5</text>
<text x="4.1" y="42">A</text>
<text x="405.9" y="42">A</text>
<text x="4.1" y="111.1">B</text>
<text x="405.9" y="111.1">B</text>
<text x="4.1" y="180.3">C</text>
<text x="405.9" y="180.3">C</text>
<text x="4.1" y="249.4">D</text>
<text x="405.9" y="249.4">D</text>
<text x="41.6" y="287.7">1</text>
<text x="110.8" y="287.7">2</text>
<text x="179.9" y="287.7">3</text>
<text x="249.1" y="287.7">4</text>
<text x="318.2" y="287.7">5</text>
<text x="41.6" y="294.7">1</text>
<text x="110.8" y="294.7">2</text>
<text x="179.9" y="294.7">3</text>
<text x="249.1" y="294.7">4</text>
<text x="318.2" y="294.7">5</text>
<text x="4.1" y="329.8">A</text>
<text x="405.9" y="329.8">A</text>
<text x="4.1" y="399">B</text>
<text x="405.9" y="399">B</text>
<text x="4.1" y="468.1">C</text>
<text x="405.9" y="468.1">C</text>
<text x="4.1" y="537.3">D</text>
<text x="405.9" y="537.3">D</text>
<text x="41.6" y="575.6">1</text>
<text x="110.8" y="575.6">2</text>
<text x="179.9" y="575.6">3</text>
<text x="249.1" y="575.6">4</text>
<text x="318.2" y="575.6">5</text>
</g>
<g font-size="3.2" fill="#000080">
<text x="115.9" y="21.5">ISL9113ER7Z</text>
<text x="131.8" y="18.3">U6</text>
<text x="151.1" y="21.3">2.2uH</text>
<text x="156.1" y="18.1">L1</text>
<text x="54.7" y="40.3">BAT54CW</text>
<text x="54.7" y="37.2">D5</text>
<text x="101.2" y="40.3">4.7uF</text>
<text x="103.5" y="37.1">C17</text>
<text x="166.5" y="40.3">4.7uF</text>
<text x="168.8" y="37.1">C16</text>
<text x="336.9" y="58.9">LD1117S33CTR</text>
<text x="336.9" y="55.7">U1</text>
<text x="75.7" y="71">U3</text>
<text x="119.9" y="69.5">U2</text>
<text x="310.4" y="71.3">PWR-CHK</text>
<text x="64.8" y="74.2">TS5A3159</text>
<text x="119.9" y="72.7">TP4054</text>
<text x="219.8" y="72.5">D1</text>
<text x="272" y="75.9">R1</text>
<text x="293.2" y="75.9">R2</text>
<text x="272" y="79.1">34K</text>
<text x="293.2" y="79.1">16.9K</text>
<text x="204.2" y="86.3">Q1</text>
<text x="123.1" y="95.2">470</text>
<text x="123.1" y="92.1">R4</text>
<text x="254.7" y="90">ON</text>
<text x="310.8" y="95">220</text>
<text x="310.8" y="91.8">R3</text>
<text x="329.8" y="94.9">100nF</text>
<text x="329.8" y="91.9">C1</text>
<text x="372.2" y="95">10uF</text>
<text x="372.2" y="91.8">C2</text>
<text x="169.3" y="106.5">C4</text>
<text x="102.7" y="113">R5</text>
<text x="116.4" y="113">C3</text>
<text x="169.3" y="110.1">4.7uF</text>
<text x="203.6" y="113">BAT</text>
<text x="220.5" y="113">C5</text>
<text x="231.4" y="113">R6</text>
<text x="305.9" y="113">Q2</text>
<text x="102.7" y="116.2">1.6K</text>
<text x="116.4" y="116.1">4.7uF</text>
<text x="203.6" y="116.2">1043</text>
<text x="220.5" y="116.1">1uF</text>
<text x="231.4" y="116.1">100K</text>
<text x="305.9" y="116.1">BC847BS,115</text>
<text x="126.6" y="120.6">PWR</text>
<text x="148.2" y="120.6">CHG</text>
<text x="272" y="137.3">7.15K</text>
<text x="272" y="134.2">R7</text>
<text x="294.6" y="137.3">22uF</text>
<text x="294.6" y="134.2">C6</text>
<text x="386.6" y="167.6">R8</text>
<text x="86.4" y="171.8">D2</text>
<text x="386.6" y="170.7">10K</text>
<text x="86.4" y="175">USBLC6-2SC6</text>
<text x="275.2" y="183.4">C7</text>
<text x="289.3" y="183.6">C8</text>
<text x="388.1" y="185.3">C9</text>
<text x="186.1" y="187.1">R18</text>
<text x="188" y="190.3">1K</text>
<text x="210.3" y="190.3">1K</text>
<text x="210.3" y="187.1">R19</text>
<text x="275.2" y="186.6">22uF</text>
<text x="289.3" y="186.7">100nF</text>
<text x="388.1" y="188.5">1uF</text>
<text x="187" y="198.3">TX</text>
<text x="209.9" y="198.3">RX</text>
<text x="76.4" y="226.6">C10</text>
<text x="76.4" y="229.7">100nF</text>
<text x="287.9" y="232.8">R15</text>
<text x="82.9" y="237.7">U5</text>
<text x="132.8" y="238.9">C12</text>
<text x="287.9" y="236">10K</text>
<text x="28.9" y="245.3">C11</text>
<text x="82.9" y="240.6">SP3232EIM/TR</text>
<text x="132.8" y="242">100nF</text>
<text x="28.9" y="248.4">100nF</text>
<text x="333" y="248.9">U4</text>
<text x="28.7" y="255.9">C13</text>
<text x="333" y="252.1">ESP32-S2-WROVER(4MB)</text>
<text x="28.7" y="259">100nF</text>
<text x="28.7" y="262.9">C14</text>
<text x="28.7" y="266.1">100nF</text>
<text x="82.9" y="323.5">USBC1</text>
<text x="82.9" y="326.7">TYPE-C-31-M-12</text>
<text x="181.7" y="335.8">RJ1</text>
<text x="321.7" y="333.4">BOOT</text>
<text x="181.7" y="339">R-RJ45R08P-A004</text>
<text x="321.7" y="366.9">EN</text>
<text x="40.6" y="376.4">R16</text>
<text x="111.1" y="376.8">R17</text>
<text x="40.6" y="379.6">5.1K</text>
<text x="111.1" y="379.9">5.1K</text>
<text x="323.3" y="383.5">C15</text>
<text x="323.3" y="386.6">100nF</text>
<text x="59.6" y="425.2">J3</text>
<text x="112.6" y="425.2">J4</text>
<text x="163.7" y="425.2">J5</text>
<text x="322.1" y="425.2">H1</text>
<text x="59.6" y="428.3">HDR-M-2.54_1x4</text>
<text x="112.6" y="428.3">HDR-M-2.54_1x4</text>
<text x="163.7" y="428.3">HDR-M-2.54_1x4</text>
<text x="248.4" y="430">HDR-M-2.54_1x3</text>
<text x="248.4" y="426.8">J1</text>
<text x="322.1" y="428.3">UART Pads</text>
</g>
<g font-size="3.2" fill="#00f">
<text x="140.8" y="21.9" transform="rotate(-90 140.8 21.9)">8</text>
<text x="123.2" y="26.8">2</text>
<text x="127.7" y="28.2">VOUT</text>
<text x="142.2" y="29.6" transform="rotate(-90 142.2 29.6)">SW</text>
<text x="146" y="28.2">VBAT</text>
<text x="157" y="26.8">7</text>
<text x="123.2" y="30.3">3</text>
<text x="127.7" y="31.7">NC</text>
<text x="123.2" y="40.9">1</text>
<text x="150.1" y="38.8">EN</text>
<text x="157" y="37.4">5</text>
<text x="123.2" y="44.4">6</text>
<text x="127.7" y="42.3">PGND</text>
<text x="127.7" y="45.9">AGND</text>
<text x="142.2" y="47.6" transform="rotate(-90 142.2 47.6)">EPAD</text>
<text x="144.5" y="45.9">FAULT</text>
<text x="157" y="44.4">4</text>
<text x="54.4" y="49.7">6</text>
<text x="58.9" y="48.3">ENB</text>
<text x="74.1" y="50.1">A1</text>
<text x="81.1" y="49.7">1</text>
<text x="54.4" y="63.9">4</text>
<text x="58.9" y="64.2">B</text>
<text x="74.5" y="64.2">A2</text>
<text x="81.1" y="63.9">3</text>
<text x="332.8" y="63.9">3</text>
<text x="338" y="65.3">VIN</text>
<text x="348.1" y="65.3">VOUT</text>
<text x="360.2" y="63.9">2</text>
<text x="348.1" y="68.8">VOUT</text>
<text x="360.2" y="67.4">4</text>
<text x="148.3" y="78">3</text>
<text x="140.6" y="79.7">BAT</text>
<text x="117.8" y="85">5</text>
<text x="121.2" y="86.8">PROG</text>
<text x="137.6" y="86.8">CHRG</text>
<text x="148.3" y="85">1</text>
<text x="243.1" y="85.2" transform="rotate(-90 243.1 85.2)">3</text>
<text x="244.8" y="88.7" transform="rotate(-90 244.8 88.7)">3</text>
<text x="246.6" y="85.2" transform="rotate(-90 246.6 85.2)">2</text>
<text x="248.4" y="88.7" transform="rotate(-90 248.4 88.7)">2</text>
<text x="250.1" y="85.2" transform="rotate(-90 250.1 85.2)">1</text>
<text x="251.9" y="88.7" transform="rotate(-90 251.9 88.7)">1</text>
<text x="246.6" y="97" transform="rotate(-90 246.6 97)">EH</text>
<text x="191.6" y="104.5" transform="rotate(-90 191.6 104.5)">+</text>
<text x="191.6" y="121.7" transform="rotate(-90 191.6 121.7)">-</text>
<text x="334.8" y="166.5" transform="rotate(-90 334.8 166.5)">43</text>
<text x="320.6" y="178.5">3</text>
<text x="320.6" y="175">2</text>
<text x="324.1" y="176.7">3V3</text>
<text x="336.2" y="176.3" transform="rotate(-90 336.2 176.3)">GND</text>
<text x="341.8" y="176.7">EN</text>
<text x="347.7" y="175">41</text>
<text x="347.7" y="178.5">40</text>
<text x="320.6" y="185.6">5</text>
<text x="320.6" y="182">4</text>
<text x="324.1" y="183.8">IO1</text>
<text x="324.1" y="180.3">IO0</text>
<text x="338.3" y="180.3">IO46</text>
<text x="338.3" y="183.8">IO45</text>
<text x="347.7" y="182">39</text>
<text x="347.7" y="185.6">38</text>
<text x="320.6" y="189.1">6</text>
<text x="324.1" y="190.9">IO3</text>
<text x="324.1" y="187.3">IO2</text>
<text x="337.3" y="187.3">RXD0</text>
<text x="337.6" y="190.9">TXD0</text>
<text x="347.7" y="189.1">37</text>
<text x="320.6" y="196.1">8</text>
<text x="320.6" y="192.6">7</text>
<text x="324.1" y="197.9">IO5</text>
<text x="324.1" y="194.4">IO4</text>
<text x="338.3" y="194.4">IO42</text>
<text x="338.3" y="197.9">IO41</text>
<text x="347.7" y="192.6">36</text>
<text x="347.7" y="196.1">35</text>
<text x="318.6" y="203.2">10</text>
<text x="320.6" y="199.7">9</text>
<text x="324.1" y="201.4">IO6</text>
<text x="338.3" y="201.4">IO40</text>
<text x="347.7" y="199.7">34</text>
<text x="347.7" y="203.2">33</text>
<text x="318.6" y="206.7">11</text>
<text x="324.1" y="208.5">IO8</text>
<text x="324.1" y="205">IO7</text>
<text x="338.3" y="205">IO39</text>
<text x="338.3" y="208.5">IO38</text>
<text x="347.7" y="206.7">32</text>
<text x="318.6" y="213.8">13</text>
<text x="318.6" y="210.3">12</text>
<text x="324.1" y="215.5">IO10</text>
<text x="324.1" y="212">IO9</text>
<text x="338.3" y="212">IO37</text>
<text x="338.3" y="215.5">IO36</text>
<text x="347.7" y="210.3">31</text>
<text x="347.7" y="213.8">30</text>
<text x="318.6" y="220.8">15</text>
<text x="318.6" y="217.3">14</text>
<text x="324.1" y="219.1">IO11</text>
<text x="338.3" y="219.1">IO35</text>
<text x="347.7" y="217.3">29</text>
<text x="347.7" y="220.8">28</text>
<text x="318.6" y="227.9">17</text>
<text x="318.6" y="224.4">16</text>
<text x="324.1" y="226.1">IO13</text>
<text x="324.1" y="222.6">IO12</text>
<text x="338.3" y="222.6">IO34</text>
<text x="338.3" y="226.1">IO33</text>
<text x="347.7" y="224.4">27</text>
<text x="318.6" y="231.4">18</text>
<text x="324.1" y="233.2">IO15</text>
<text x="324.1" y="229.7">IO14</text>
<text x="338.3" y="233.2">IO26</text>
<text x="347.7" y="231.4">25</text>
<text x="318.6" y="238.5">20</text>
<text x="318.6" y="234.9">19</text>
<text x="324.1" y="236.7">IO16</text>
<text x="338.3" y="236.7">IO21</text>
<text x="347.7" y="234.9">24</text>
<text x="347.7" y="238.5">23</text>
<text x="80.7" y="245.5">1</text>
<text x="318.6" y="242">21</text>
<text x="324.1" y="243.8">IO18</text>
<text x="324.1" y="240.2">IO17</text>
<text x="338.3" y="240.2">IO20</text>
<text x="338.3" y="243.8">IO19</text>
<text x="347.7" y="242">22</text>
<text x="84.2" y="247.3">C1+</text>
<text x="80.7" y="252.6">3</text>
<text x="80.7" y="256.1">4</text>
<text x="84.2" y="254.4">C1-</text>
<text x="84.2" y="257.9">C2+</text>
<text x="104.9" y="254.4">TXOUT1#</text>
<text x="110.3" y="257.9">RXIN1</text>
<text x="121.9" y="256.1">13</text>
<text x="121.9" y="252.6">14</text>
<text x="80.7" y="259.6">5</text>
<text x="84.2" y="261.4">C2-</text>
<text x="104.6" y="261.4">RXOUT1#</text>
<text x="121.9" y="263.2">11</text>
<text x="121.9" y="259.6">12</text>
<text x="80.7" y="266.7">7</text>
<text x="84.2" y="268.5">TXOUT2#</text>
<text x="110.5" y="268.5">TXIN2</text>
<text x="110.5" y="264.9">TXIN1</text>
<text x="121.9" y="266.7">10</text>
<text x="80.7" y="270.2">8</text>
<text x="84.2" y="272">RXIN2</text>
<text x="104.6" y="272">RXOUT2#</text>
<text x="121.9" y="270.2">9</text>
<text x="77.3" y="327" transform="rotate(-90 77.3 327)">0</text>
<text x="80.8" y="327" transform="rotate(-90 80.8 327)">0</text>
<text x="62.7" y="332">B1</text>
<text x="68.3" y="333.7">GND</text>
<text x="78.7" y="331.5" transform="rotate(-90 78.7 331.5)">0</text>
<text x="82.2" y="331.5" transform="rotate(-90 82.2 331.5)">0</text>
<text x="83.1" y="333.7">GND</text>
<text x="91.9" y="332">A12</text>
<text x="215.5" y="338.7">(Farnell: RJHSE-5080)</text>
<text x="317.2" y="340.8">1</text>
<text x="333.4" y="340.8">2</text>
<text x="62.7" y="342.5">B4</text>
<text x="62.7" y="346.1">B5</text>
<text x="68.3" y="344.3">VBUS</text>
<text x="68.3" y="347.8">CC2</text>
<text x="81.6" y="344.3">VBUS</text>
<text x="81.7" y="347.8">SBU1</text>
<text x="91.9" y="346.1">A8</text>
<text x="91.9" y="342.5">A9</text>
<text x="62.7" y="349.6">B6</text>
<text x="62.7" y="353.1">B7</text>
<text x="68.3" y="351.4">DP2</text>
<text x="83.6" y="351.4">DN1</text>
<text x="91.9" y="353.1">A6</text>
<text x="91.9" y="349.6">A7</text>
<text x="62.7" y="356.7">B8</text>
<text x="68.3" y="354.9">DN2</text>
<text x="68.3" y="358.4">SBU2</text>
<text x="84" y="358.4">CC1</text>
<text x="84" y="354.9">DP1</text>
<text x="91.9" y="356.7">A5</text>
<text x="62.7" y="360.2">B9</text>
<text x="68.3" y="361.9">VBUS</text>
<text x="81.6" y="361.9">VBUS</text>
<text x="91.9" y="360.2">A4</text>
<text x="60.6" y="370.8">B12</text>
<text x="91.9" y="370.8">A1</text>
<text x="68.3" y="372.5">GND</text>
<text x="78.7" y="373.9" transform="rotate(-90 78.7 373.9)">0</text>
<text x="82.2" y="373.9" transform="rotate(-90 82.2 373.9)">0</text>
<text x="83.1" y="372.5">GND</text>
<text x="317.2" y="374.3">1</text>
<text x="333.4" y="374.3">2</text>
<text x="77.3" y="378.4" transform="rotate(-90 77.3 378.4)">0</text>
<text x="80.8" y="378.4" transform="rotate(-90 80.8 378.4)">0</text>
</g>
<g font-size="3.2" fill="#f00">
<text x="54.4" y="56.8">5</text>
<text x="58.9" y="56.8">VCC</text>
<text x="117.8" y="78">4</text>
<text x="121.2" y="79.7">VCC</text>
<text x="121.9" y="245.5">16</text>
<text x="80.7" y="249.1">2</text>
<text x="84.2" y="250.8">V+</text>
<text x="113.8" y="247.3">VCC</text>
</g>
<g font-size="3.2">
<text x="71.4" y="57.1">GND</text>
<text x="81.1" y="56.8">2</text>
<text x="139.6" y="83.3">GND</text>
<text x="148.3" y="81.5">2</text>
<text x="347.1" y="78.9" transform="rotate(-90 347.1 78.9)">1</text>
<text x="320.6" y="171.4">1</text>
<text x="324.1" y="173.2">GND</text>
<text x="338.9" y="173.2">GND</text>
<text x="347.7" y="171.4">42</text>
<text x="82.6" y="183.8">1</text>
<text x="119.9" y="183.8">6</text>
<text x="82.6" y="194.4">2</text>
<text x="119.9" y="194.4">5</text>
<text x="82.6" y="205">3</text>
<text x="119.9" y="205">4</text>
<text x="347.7" y="227.9">26</text>
<text x="338.9" y="229.7">GND</text>
<text x="113.1" y="250.8">GND</text>
<text x="121.9" y="249.1">15</text>
<text x="80.7" y="263.2">6</text>
<text x="84.2" y="264.9">V-</text>
<text x="61.3" y="433.6">1</text>
<text x="61.3" y="437.8">2</text>
<text x="114.2" y="433.6">1</text>
<text x="114.2" y="437.8">2</text>
<text x="165.3" y="433.6">1</text>
<text x="165.3" y="437.8">2</text>
<text x="250.5" y="435.7">1</text>
<text x="324.1" y="433.6">1</text>
<text x="324.1" y="437.8">2</text>
<text x="61.3" y="441.3">3</text>
<text x="114.2" y="441.3">3</text>
<text x="165.3" y="441.3">3</text>
<text x="250.5" y="442.7">3</text>
<text x="250.5" y="439.2">2</text>
<text x="324.1" y="441.3">3</text>
<text x="61.3" y="444.9">4</text>
<text x="114.2" y="444.9">4</text>
<text x="165.3" y="444.9">4</text>
<text x="324.1" y="444.9">4</text>
</g>
<g font-size="3.2" fill="#8d2323">
<text x="210.3" y="346.1">7</text>
<text x="210.3" y="342.5">8</text>
<text x="210.3" y="353.1">5</text>
<text x="210.3" y="349.6">6</text>
<text x="210.3" y="356.7">4</text>
<text x="210.3" y="363.7">2</text>
<text x="210.3" y="360.2">3</text>
<text x="210.3" y="367.2">1</text>
</g>
</svg>
